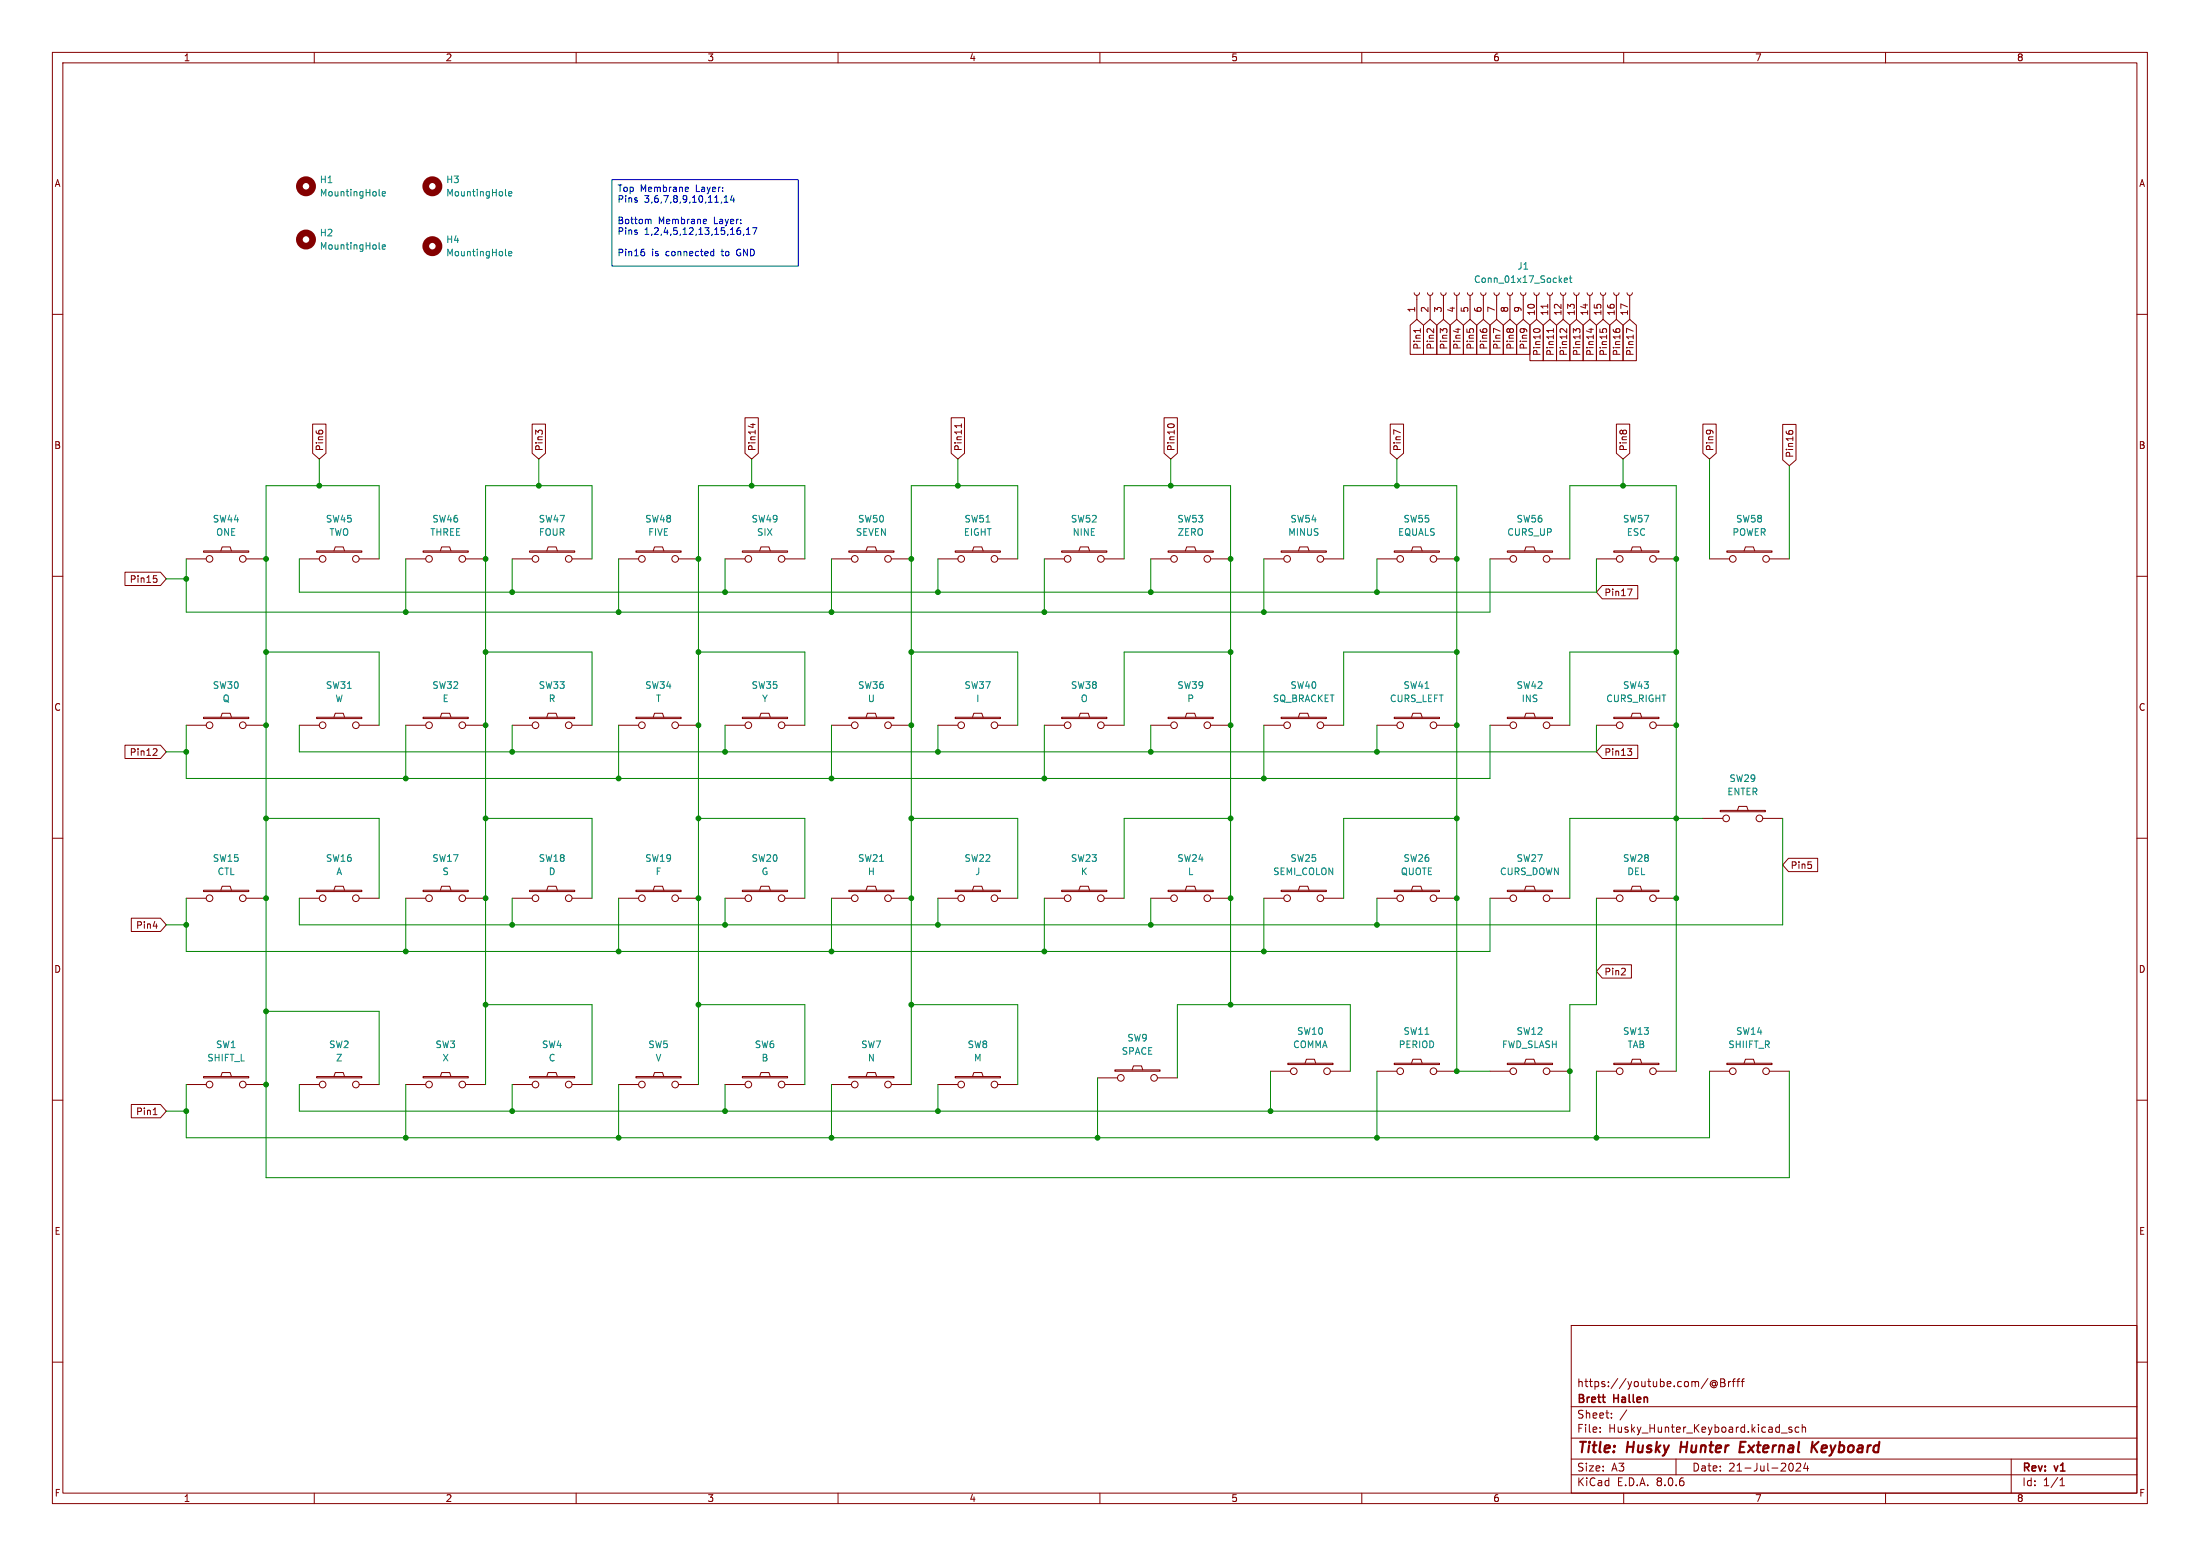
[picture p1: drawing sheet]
<svg xmlns="http://www.w3.org/2000/svg" width="297mm" height="210mm" viewBox="0 0 297 210" stroke-linecap="round" stroke-linejoin="round" font-family="sans-serif">
<g fill="none" stroke="#840000" stroke-width=".14">
<path d="M7.1 7.1h282.8v195.8h-282.8zM8.5 8.5h280v193h-280zM42.4 7.1v1.4M77.8 7.1v1.4M113.1 7.1v1.4M148.5 7.1v1.4M183.8 7.1v1.4M219.2 7.1v1.4M254.6 7.1v1.4M190.9 39.5l.1 .3 .3 .1 .2-.1 .1-.3M191.3 39.9v3.2M192.7 39.5l.1 .3 .3 .1 .2-.1 .1-.3"/>
<path d="M193.1 39.9v3.2M194.5 39.5l.1 .3 .3 .1 .2-.1 .1-.3M194.9 39.9v3.2M196.3 39.5l.1 .3 .3 .1 .2-.1 .1-.3M196.7 39.9v3.2M198.1 39.5l.1 .3 .3 .1 .2-.1 .1-.3M198.5 39.9v3.2M199.9 39.5l.1 .3 .3 .1 .2-.1 .1-.3M200.3 39.9v3.2M201.7 39.5l.1 .3 .3 .1 .2-.1 .1-.3M202.1 39.9v3.2M203.5 39.5l.1 .3 .2 .1 .3-.1 .1-.3"/>
<path d="M203.8 39.9v3.2M205.3 39.5l.1 .3 .2 .1 .3-.1 .1-.3M205.6 39.9v3.2M207.1 39.5l.1 .3 .2 .1 .3-.1 .1-.3M207.4 39.9v3.2M208.9 39.5l.1 .3 .2 .1 .3-.1 .1-.3M209.2 39.9v3.2M210.7 39.5l.1 .3 .2 .1 .3-.1 .1-.3M211 39.9v3.2M212.5 39.5l.1 .3 .2 .1 .3-.1 .1-.3M212.8 39.9v3.2M214.3 39.5l.1 .3 .2 .1 .3-.1 .1-.3"/>
<path d="M214.6 39.9v3.2M216.1 39.5l.1 .3 .2 .1 .3-.1 .1-.3M216.4 39.9v3.2M217.9 39.5l.1 .3 .2 .1 .3-.1 .1-.3M218.2 39.9v3.2M219.7 39.5l.1 .3 .2 .1 .3-.1 .1-.3M220 39.9v3.2M7.1 42.4h1.4M42.2 57.2h1.8v4l-.9 .8-.9-.8zM43.1 58.1h.4M71.8 57.2h1.8v4l-.9 .8-.9-.8zM100.6 56.4h1.8v4.8l-.9 .8-.9-.8z"/>
<path d="M101.3 57.3h.6M101.6 57.2v.5M128.4 56.4h1.8v4.8l-.9 .8-.9-.8zM129.8 57.2v.5M129.8 57.5h-.9l.2 .1M157.2 56.4h1.7v4.8l-.9 .8-.8-.8zM157.6 57.4a.56 .56 0 0 1 .9 0M187.7 57.2h1.8v4l-.9 .8-.9-.8zM189.1 58.4l-.9-.4v.6M190.4 43.9l.9-.8 .9 .8v3.9h-1.8zM191.7 44.4v.5M192.2 43.9l.9-.8 .9 .8v3.9h-1.8z"/>
<path d="M192.7 44.4h.3M193.5 44.4v.5M194 43.9l.9-.8 .9 .8v3.9h-1.8zM195.8 43.9l.9-.8 .9 .8v3.9h-1.8zM196.8 44.3v.6M197.6 43.9l.9-.8 .9 .8v3.9h-1.8zM198.5 44.4h.3M199.4 43.9l.9-.8 .9 .8v3.9h-1.8zM200.3 44.4h.3M201.2 43.9l.9-.8 .8 .8v3.9h-1.7zM202.5 44.7l-.9-.4v.6M202.9 43.9l.9-.8 .9 .8v3.9h-1.8z"/>
<path d="M203.5 44.4h.2M203.9 44.4h.3M204.7 43.9l.9-.8 .9 .8v3.9h-1.8zM205.3 44.4h.6M205.6 44.4h.1M206.5 43.9l.9-.8 .9 .8v4.8h-1.8zM207 44.6a.56 .56 0 0 1 .9 0M208.3 43.9l.9-.8 .9 .8v4.8h-1.8zM208.9 41.1v.5M209.7 44.4v.5M209.7 44.6h-.9l.2 .2M210.1 43.9l.9-.8 .9 .8v4.8h-1.8z"/>
<path d="M211.5 44.4v.5l-.6-.5h-.3v.3M211.9 43.9l.9-.8 .9 .8v4.8h-1.8zM212.7 44.5l.2-.1h.2l.2 .1M212.7 44.7l-.3-.3v.5M213.7 43.9l.9-.8 .9 .8v4.8h-1.8zM214.5 44.4h.6M214.8 44.3v.6M215.5 43.9l.9-.8 .9 .8v4.8h-1.8zM216 44.4v.4M216.3 44.5l.2-.1h.2l.2 .1M217.3 43.9l.9-.8 .9 .8v4.8h-1.8zM217.8 44.4v.2"/>
<path d="M218.1 44.5l.2-.1h.2l.2 .1M218.2 57.2h1.8v4l-.9 .8-.9-.8zM218.8 58.1h.2M219.1 43.9l.9-.8 .9 .8v4.8h-1.8zM219.2 58.1h.3M220.5 44.7l-.9-.4v.6M229.9 57.2h1.8v4l-.9 .8-.9-.8zM230.4 58.1h.6M230.7 58.1h.1M240.7 57.3h1.8v4.8l-.9 .8-.9-.8zM241.1 58.2v.2M241.5 58.3l.2-.2h.2l.1 .2"/>
<path d="M288.5 42.4h1.4M7.1 77.8h1.4M16.9 77.2h4.8l.8 .9-.8 .9h-4.8zM20.7 77.7h.5M21 78l.2 .2v.2l-.2 .2M25.1 75.4h2.7M27.5 74.4h6.1v.1h-6.1zM29.8 74.4l.2-.6h1.1l.2 .6M33.2 75.4h2.7M40.4 75.4h2.7M42.7 74.4h6.2v.1h-6.2zM45.1 74.4l.2-.6h1l.2 .6"/>
<path d="M48.5 75.4h2.7M54.8 75.4h2.7M57.1 74.4h6.1v.1h-6.1zM59.4 74.4l.2-.6h1.1l.2 .6M62.9 75.4h2.7M69.1 75.4h2.7M71.5 74.4h6.1v.1h-6.1zM73.8 74.4l.2-.6h1.1l.2 .6M77.2 75.4h2.7M83.5 75.4h2.7M85.8 74.4h6.2v.1h-6.2zM88.2 74.4l.2-.6h1l.2 .6"/>
<path d="M91.6 75.4h2.7M97.9 75.4h2.7M100.2 74.4h6.1v.1h-6.1zM102.6 74.4l.1-.6h1.1l.2 .6M106 75.4h2.7M112.3 75.4h2.6M114.6 74.4h6.1v.1h-6.1zM116.9 74.4l.2-.6h1.1l.2 .6M120.3 75.4h2.7M126.6 75.4h2.7M129 74.4h6.1v.1h-6.1zM131.3 74.4l.2-.6h1l.2 .6"/>
<path d="M134.7 75.4h2.7M141 75.4h2.7M143.3 74.4h6.1v.1h-6.1zM145.7 74.4l.1-.6h1.1l.2 .6M149.1 75.4h2.7M155.4 75.4h2.6M157.7 74.4h6.1v.1h-6.1zM160 74.4l.2-.6h1.1l.2 .6M163.4 75.4h2.7M170.6 75.4h2.7M173 74.4h6.1v.1h-6.1zM175.3 74.4l.2-.6h1l.2 .6"/>
<path d="M178.7 75.4h2.7M185.9 75.4h2.7M188.2 74.4h6.1v.1h-6.1zM190.6 74.4l.1-.6h1.1l.2 .6M194 75.4h2.7M201.2 75.4h2.6M203.5 74.4h6.1v.1h-6.1zM205.8 74.4l.2-.6h1.1l.2 .6M209.2 75.4h2.7M215.5 75.4h2.7M216.3 79h4.8v1.8h-4.8l-.8-.9zM217.9 74.4h6.1v.1h-6.1z"/>
<path d="M219.7 79.5h.6l-.4 .9M220.2 74.4l.2-.6h1l.2 .6M223.6 75.4h2.7M230.8 75.4h2.7M233.1 74.4h6.1v.1h-6.1zM235.5 74.4l.1-.6h1.1l.2 .6M238.9 75.4h2.7M288.5 77.8h1.4M25.1 97.9h2.7M27.5 96.8h6.1v.2h-6.1zM29.8 96.8l.2-.5h1.1l.2 .5M33.2 97.9h2.7"/>
<path d="M40.4 97.9h2.7M42.7 96.8h6.2v.2h-6.2zM45.1 96.8l.2-.5h1l.2 .5M48.5 97.9h2.7M54.8 97.9h2.7M57.1 96.8h6.1v.2h-6.1zM59.4 96.8l.2-.5h1.1l.2 .5M62.9 97.9h2.7M69.1 97.9h2.7M71.5 96.8h6.1v.2h-6.1zM73.8 96.8l.2-.5h1.1l.2 .5M77.2 97.9h2.7"/>
<path d="M83.5 97.9h2.7M85.8 96.8h6.2v.2h-6.2zM88.2 96.8l.2-.5h1l.2 .5M91.6 97.9h2.7M97.9 97.9h2.7M100.2 96.8h6.1v.2h-6.1zM102.6 96.8l.1-.5h1.1l.2 .5M106 97.9h2.7M112.3 97.9h2.6M114.6 96.8h6.1v.2h-6.1zM116.9 96.8l.2-.5h1.1l.2 .5M120.3 97.9h2.7"/>
<path d="M126.6 97.9h2.7M129 96.8h6.1v.2h-6.1zM131.3 96.8l.2-.5h1l.2 .5M134.7 97.9h2.7M141 97.9h2.7M143.3 96.8h6.1v.2h-6.1zM145.7 96.8l.1-.5h1.1l.2 .5M149.1 97.9h2.7M155.4 97.9h2.6M157.7 96.8h6.1v.2h-6.1zM160 96.8l.2-.5h1.1l.2 .5M163.4 97.9h2.7"/>
<path d="M170.6 97.9h2.7M173 96.8h6.1v.2h-6.1zM175.3 96.8l.2-.5h1l.2 .5M178.7 97.9h2.7M185.9 97.9h2.7M188.2 96.8h6.1v.2h-6.1zM190.6 96.8l.1-.5h1.1l.2 .5M194 97.9h2.7M201.2 97.9h2.6M203.5 96.8h6.1v.2h-6.1zM205.8 96.8l.2-.5h1.1l.2 .5M209.2 97.9h2.7"/>
<path d="M215.5 97.9h2.7M217.9 96.8h6.1v.2h-6.1zM220.2 96.8l.2-.5h1l.2 .5M223.6 97.9h2.7M7.1 113.1h1.4M16.9 100.6h4.8l.8 .9-.8 .9h-4.8zM20.8 101.1h.3l.1 .2-.6 .6h.6M216.3 100.6h4.8v1.8h-4.8l-.8-.9zM219.7 101.1h.6l-.3 .3M220.1 101.4l.2 .2v.2l-.2 .1M229.9 110.5h2.7M232.2 109.4h6.1v.2h-6.1z"/>
<path d="M234.6 109.4l.1-.6h1.1l.2 .6M238 110.5h2.7M241.5 115.8h3.9v1.8h-3.9l-.8-.9zM244.5 116.7v.4M288.5 113.1h1.4M17.7 123.9h4l.8 .9-.8 .9h-4zM20.7 125h.5M25.1 121.2h2.7M27.5 120.2h6.1v.1h-6.1zM29.8 120.2l.2-.6h1.1l.2 .6M33.2 121.2h2.7M40.4 121.2h2.7"/>
<path d="M42.7 120.2h6.2v.1h-6.2zM45.1 120.2l.2-.6h1l.2 .6M48.5 121.2h2.7M54.8 121.2h2.7M57.1 120.2h6.1v.1h-6.1zM59.4 120.2l.2-.6h1.1l.2 .6M62.9 121.2h2.7M69.1 121.2h2.7M71.5 120.2h6.1v.1h-6.1zM73.8 120.2l.2-.6h1.1l.2 .6M77.2 121.2h2.7M83.5 121.2h2.7"/>
<path d="M85.8 120.2h6.2v.1h-6.2zM88.2 120.2l.2-.6h1l.2 .6M91.6 121.2h2.7M97.9 121.2h2.7M100.2 120.2h6.1v.1h-6.1zM102.6 120.2l.1-.6h1.1l.2 .6M106 121.2h2.7M112.3 121.2h2.6M114.6 120.2h6.1v.1h-6.1zM116.9 120.2l.2-.6h1.1l.2 .6M120.3 121.2h2.7M126.6 121.2h2.7"/>
<path d="M129 120.2h6.1v.1h-6.1zM131.3 120.2l.2-.6h1l.2 .6M134.7 121.2h2.7M141 121.2h2.7M143.3 120.2h6.1v.1h-6.1zM145.7 120.2l.1-.6h1.1l.2 .6M149.1 121.2h2.7M155.4 121.2h2.6M157.7 120.2h6.1v.1h-6.1zM160 120.2l.2-.6h1.1l.2 .6M163.4 121.2h2.7M170.6 121.2h2.7"/>
<path d="M173 120.2h6.1v.1h-6.1zM175.3 120.2l.2-.6h1l.2 .6M178.7 121.2h2.7M185.9 121.2h2.7M188.2 120.2h6.1v.1h-6.1zM190.6 120.2l.1-.6h1.1l.2 .6M194 121.2h2.7M201.2 121.2h2.6M203.5 120.2h6.1v.1h-6.1zM205.8 120.2l.2-.6h1.1l.2 .6M209.2 121.2h2.7M215.5 121.2h2.7"/>
<path d="M216.3 130.2h3.9v1.8h-3.9l-.8-.9zM217.9 120.2h6.1v.1h-6.1zM218.9 131.6h.5M219.4 130.8v.3M220.2 120.2l.2-.6h1l.2 .6M223.6 121.2h2.7M7.1 148.5h1.4M17.7 149.1h4l.8 .9-.8 .9h-4zM20.7 150.4h.5M25.1 146.4h2.7M27.5 145.3h6.1v.2h-6.1zM29.8 145.3l.2-.5h1.1l.2 .5"/>
<path d="M33.2 146.4h2.7M40.4 146.4h2.7M42.7 145.3h6.2v.2h-6.2zM45.1 145.3l.2-.5h1l.2 .5M48.5 146.4h2.7M54.8 146.4h2.7M57.1 145.3h6.1v.2h-6.1zM59.4 145.3l.2-.5h1.1l.2 .5M62.9 146.4h2.7M69.1 146.4h2.7M71.5 145.3h6.1v.2h-6.1zM73.8 145.3l.2-.5h1.1l.2 .5"/>
<path d="M77.2 146.4h2.7M83.5 146.4h2.7M85.8 145.3h6.2v.2h-6.2zM88.2 145.3l.2-.5h1l.2 .5M91.6 146.4h2.7M97.9 146.4h2.7M100.2 145.3h6.1v.2h-6.1zM102.6 145.3l.1-.5h1.1l.2 .5M106 146.4h2.7M112.3 146.4h2.6M114.6 145.3h6.1v.2h-6.1zM116.9 145.3l.2-.5h1.1l.2 .5"/>
<path d="M120.3 146.4h2.7M126.6 146.4h2.7M129 145.3h6.1v.2h-6.1zM131.3 145.3l.2-.5h1l.2 .5M134.7 146.4h2.7M148.2 145.5h2.7M150.5 144.4h6.1v.2h-6.1zM152.8 144.4l.2-.5h1.1l.2 .5M156.3 145.5h2.6M171.5 144.6h2.7M173.9 143.5h6.1v.2h-6.1zM176.2 143.5l.2-.5h1l.2 .5"/>
<path d="M179.6 144.6h2.7M185.9 144.6h2.7M188.2 143.5h6.1v.2h-6.1zM190.6 143.5l.1-.5h1.1l.2 .5M194 144.6h2.7M201.2 144.6h2.6M203.5 143.5h6.1v.2h-6.1zM205.8 143.5l.2-.5h1.1l.2 .5M209.2 144.6h2.7M215.5 144.6h2.7M217.9 143.5h6.1v.2h-6.1zM220.2 143.5l.2-.5h1l.2 .5"/>
<path d="M223.6 144.6h2.7M230.8 144.6h2.7M233.1 143.5h6.1v.2h-6.1zM235.5 143.5l.1-.5h1.1l.2 .5M238.9 144.6h2.7M288.5 148.5h1.4M212.1 178.9h76.4v22.6h-76.4zM7.1 183.8h1.4M212.1 199h76.4M212.1 196.9h76.4M212.1 194.1h76.4M212.1 189.9h76.4"/>
<path d="M216 193.2v.1M216 192.7v.1M217.5 191.3v.1M217.5 190.7v.1M219.6 190.3l-.9 1.4M226.3 196.9v2.1M231.6 186.7a.25 .25 0 0 0-.4-.1 .25 .25 0 0 0 0 .4 .25 .25 0 0 0 .4 0M231.6 186.6v.4M231.6 187h.1a.45 .45 0 0 0-.1-.7 .45 .45 0 0 0-.7 .3 .5 .5 0 0 0 .2 .6 .5 .5 0 0 0 .6 0M232.3 186.1h.3l.2 .1v.2l-.2 .2a.28 .28 0 0 1 .3 .3 .28 .28 0 0 1-.2 .3h-.4zM232.3 186.6h.3M233.4 186.5v.7"/>
<path d="M233.7 186.5h-.2l-.1 .2M233.9 186.5h.4M234.3 186.1l-.3 .1v1M234.5 186.5h.4M234.9 186.1l-.3 .1v1M235.1 186.5h.4M235.5 186.1l-.3 .1v1M240.5 193.4h.8M241.6 197.6l.1-.1a.57 .57 0 0 1 .4 .5 .57 .57 0 0 1-.4 .5l-.1-.1M241.9 192.7l-.3-.1-.1 .2v.1l.4 .1v.3h-.4M242.5 197.6l.4-.1 .1 .1 .1 .2-.7 .7h.7M242.8 192.7l-.3-.1-.2 .2 .1 .5h.4"/>
<path d="M243.3 192.7l.2-.1 .2 .1 .1 .6M243.3 192.2v1.1M243.8 197.4l-.3 .8h.7M244 197.8v.7M271.5 196.9v4.6M278.1 199.8l.3-.3v1M288.5 183.8h1.4M42.4 201.5v1.4M77.8 201.5v1.4M113.1 201.5v1.4M148.5 201.5v1.4M183.8 201.5v1.4"/>
<path d="M219.2 201.5v1.4M254.6 201.5v1.4M278.1 200.5h.6"/>
<circle cx="28.3" cy="75.4" r=".45"/>
<circle cx="32.8" cy="75.4" r=".45"/>
<circle cx="43.6" cy="75.4" r=".45"/>
<circle cx="48" cy="75.4" r=".45"/>
<circle cx="57.9" cy="75.4" r=".45"/>
<circle cx="62.4" cy="75.4" r=".45"/>
<circle cx="72.3" cy="75.4" r=".45"/>
<circle cx="76.8" cy="75.4" r=".45"/>
<circle cx="86.7" cy="75.4" r=".45"/>
<circle cx="91.1" cy="75.4" r=".45"/>
<circle cx="101" cy="75.4" r=".45"/>
<circle cx="105.5" cy="75.4" r=".45"/>
<circle cx="115.4" cy="75.4" r=".45"/>
<circle cx="119.9" cy="75.4" r=".45"/>
<circle cx="129.8" cy="75.4" r=".45"/>
<circle cx="134.3" cy="75.4" r=".45"/>
<circle cx="144.1" cy="75.4" r=".45"/>
<circle cx="148.6" cy="75.4" r=".45"/>
<circle cx="158.5" cy="75.4" r=".45"/>
<circle cx="163" cy="75.4" r=".45"/>
<circle cx="173.8" cy="75.4" r=".45"/>
<circle cx="178.3" cy="75.4" r=".45"/>
<circle cx="189" cy="75.4" r=".45"/>
<circle cx="193.5" cy="75.4" r=".45"/>
<circle cx="204.3" cy="75.4" r=".45"/>
<circle cx="208.8" cy="75.4" r=".45"/>
<circle cx="218.7" cy="75.4" r=".45"/>
<circle cx="223.2" cy="75.4" r=".45"/>
<circle cx="233.9" cy="75.4" r=".45"/>
<circle cx="238.4" cy="75.4" r=".45"/>
<circle cx="28.3" cy="97.9" r=".45"/>
<circle cx="32.8" cy="97.9" r=".45"/>
<circle cx="43.6" cy="97.9" r=".45"/>
<circle cx="48" cy="97.9" r=".45"/>
<circle cx="57.9" cy="97.9" r=".45"/>
<circle cx="62.4" cy="97.9" r=".45"/>
<circle cx="72.3" cy="97.9" r=".45"/>
<circle cx="76.8" cy="97.9" r=".45"/>
<circle cx="86.7" cy="97.9" r=".45"/>
<circle cx="91.1" cy="97.9" r=".45"/>
<circle cx="101" cy="97.9" r=".45"/>
<circle cx="105.5" cy="97.9" r=".45"/>
<circle cx="115.4" cy="97.9" r=".45"/>
<circle cx="119.9" cy="97.9" r=".45"/>
<circle cx="129.8" cy="97.9" r=".45"/>
<circle cx="134.3" cy="97.9" r=".45"/>
<circle cx="144.1" cy="97.9" r=".45"/>
<circle cx="148.6" cy="97.9" r=".45"/>
<circle cx="158.5" cy="97.9" r=".45"/>
<circle cx="163" cy="97.9" r=".45"/>
<circle cx="173.8" cy="97.9" r=".45"/>
<circle cx="178.3" cy="97.9" r=".45"/>
<circle cx="189" cy="97.9" r=".45"/>
<circle cx="193.5" cy="97.9" r=".45"/>
<circle cx="204.3" cy="97.9" r=".45"/>
<circle cx="208.8" cy="97.9" r=".45"/>
<circle cx="218.7" cy="97.9" r=".45"/>
<circle cx="223.2" cy="97.9" r=".45"/>
<circle cx="233" cy="110.5" r=".45"/>
<circle cx="237.5" cy="110.5" r=".45"/>
<circle cx="28.3" cy="121.2" r=".45"/>
<circle cx="32.8" cy="121.2" r=".45"/>
<circle cx="43.6" cy="121.2" r=".45"/>
<circle cx="48" cy="121.2" r=".45"/>
<circle cx="57.9" cy="121.2" r=".45"/>
<circle cx="62.4" cy="121.2" r=".45"/>
<circle cx="72.3" cy="121.2" r=".45"/>
<circle cx="76.8" cy="121.2" r=".45"/>
<circle cx="86.7" cy="121.2" r=".45"/>
<circle cx="91.1" cy="121.2" r=".45"/>
<circle cx="101" cy="121.2" r=".45"/>
<circle cx="105.5" cy="121.2" r=".45"/>
<circle cx="115.4" cy="121.2" r=".45"/>
<circle cx="119.9" cy="121.2" r=".45"/>
<circle cx="129.8" cy="121.2" r=".45"/>
<circle cx="134.3" cy="121.2" r=".45"/>
<circle cx="144.1" cy="121.2" r=".45"/>
<circle cx="148.6" cy="121.2" r=".45"/>
<circle cx="158.5" cy="121.2" r=".45"/>
<circle cx="163" cy="121.2" r=".45"/>
<circle cx="173.8" cy="121.2" r=".45"/>
<circle cx="178.3" cy="121.2" r=".45"/>
<circle cx="189" cy="121.2" r=".45"/>
<circle cx="193.5" cy="121.2" r=".45"/>
<circle cx="204.3" cy="121.2" r=".45"/>
<circle cx="208.8" cy="121.2" r=".45"/>
<circle cx="218.7" cy="121.2" r=".45"/>
<circle cx="223.2" cy="121.2" r=".45"/>
<circle cx="28.3" cy="146.4" r=".45"/>
<circle cx="32.8" cy="146.4" r=".45"/>
<circle cx="43.6" cy="146.4" r=".45"/>
<circle cx="48" cy="146.4" r=".45"/>
<circle cx="57.9" cy="146.4" r=".45"/>
<circle cx="62.4" cy="146.4" r=".45"/>
<circle cx="72.3" cy="146.4" r=".45"/>
<circle cx="76.8" cy="146.4" r=".45"/>
<circle cx="86.7" cy="146.4" r=".45"/>
<circle cx="91.1" cy="146.4" r=".45"/>
<circle cx="101" cy="146.4" r=".45"/>
<circle cx="105.5" cy="146.4" r=".45"/>
<circle cx="115.4" cy="146.4" r=".45"/>
<circle cx="119.9" cy="146.4" r=".45"/>
<circle cx="129.8" cy="146.4" r=".45"/>
<circle cx="134.3" cy="146.4" r=".45"/>
<circle cx="151.3" cy="145.5" r=".45"/>
<circle cx="155.8" cy="145.5" r=".45"/>
<circle cx="174.7" cy="144.6" r=".45"/>
<circle cx="179.2" cy="144.6" r=".45"/>
<circle cx="189" cy="144.6" r=".45"/>
<circle cx="193.5" cy="144.6" r=".45"/>
<circle cx="204.3" cy="144.6" r=".45"/>
<circle cx="208.8" cy="144.6" r=".45"/>
<circle cx="218.7" cy="144.6" r=".45"/>
<circle cx="223.2" cy="144.6" r=".45"/>
<circle cx="233.9" cy="144.6" r=".45"/>
<circle cx="238.4" cy="144.6" r=".45"/>
</g>
<path d="M227 194.6l-.2 1.4M234.9 195.3h.5M235.7 194.6h-.7l-.2 1.4h.7M244.7 194.6l-.2 1.4M244.8 195.2l.5 .8M245.5 194.6l-.9 .8" fill="none" stroke="#840000" stroke-width=".28"/>
<path d="M51.2 26.3l.1 .2M51.2 33.5l.1 .1M51.6 26.2l.4-.1v-.2h-.3l-.1 .1v.4h.4M51.6 33.3h.4v-.2l-.3-.1-.1 .2v.4h.4M68.2 26.3l.2 .2M68.2 34.4l.2 .1M68.7 26.2l.4-.1v-.2h-.3l-.1 .1v.4h.4M68.7 34.2l.4-.1v-.1l-.3-.1-.1 .2v.4h.4M211.2 37.8l.4-.1v-.1l-.3-.1-.1 .2v.4h.4M211.9 37.5h.3M212 37.2v.8l.2 .1" fill="none" stroke="#008484" stroke-width=".14"/>
<g fill="none" stroke="#840000" stroke-width=".9">
<circle cx="41.3" cy="25.1" r=".9"/>
<circle cx="41.3" cy="32.3" r=".9"/>
<circle cx="58.4" cy="25.1" r=".9"/>
<circle cx="58.4" cy="33.2" r=".9"/>
</g>
<g fill="none" stroke="#0000c2" stroke-width=".14">
<path d="M82.6 24.2h25.2v11.7h-25.2zM86.8 33.6h.2M86.9 34l.1 .1v.3l-.1 .1M87.6 29.6h.3v.6M92.6 25.3h.3v.2l-.4 .1M92.9 25.8l-.3 .1M95.1 29.6h.2l.1 .2-.5 .1M95.3 30.1l-.2 .1M96 34.5h.4M96 34h.4M96.4 33.6v.9M97.8 27.3h.5"/>
<path d="M97.8 26.7l.2-.3v.9M98.8 26.4l-.2 .6h.6M99.1 26.7v.6M100 31.2v.3l-.2 .1M100.4 31.6l-.1 .2M100.8 31.6h.5M100.8 31l.2-.3v.9M101.6 30.7h.6l-.4 .9"/>
</g>
<g fill="none" stroke="#008400" stroke-width=".14">
<path d="M22.5 78.1h2.6M25.1 75.4v7.2h176.1v-7.2M40.4 75.4v4.5h175.1v-4.5M43.1 62v3.6M51.2 75.4v-9.8h-15.3v93.3h205.7v-14.3M54.8 75.4v7.2M69.1 75.4v4.5M72.7 62v3.6M79.9 75.4v-9.8h-14.3v80.8M83.5 75.4v7.2M97.9 75.4v4.5M101.5 62v3.6"/>
<path d="M108.7 75.4v-9.8h-14.4v80.8M112.3 75.4v7.2M126.6 75.4v4.5M129.3 62v3.6M137.4 75.4v-9.8h-14.4v80.8M141 75.4v7.2M151.8 75.4v-9.8h14.3v70M155.4 75.4v4.5M158 62v3.6M170.6 75.4v7.2M181.4 75.4v-9.8h15.3v79h4.5M185.9 75.4v4.5"/>
<path d="M188.6 62v3.6M211.9 75.4v-9.8h14.4v79M219.1 62v3.6M230.8 62v13.4M241.6 62.9v12.5M25.1 97.9v7.2h176.1v-7.2M35.9 88h15.3v9.9M40.4 97.9v3.6h175.1v-3.6M54.8 97.9v7.2M65.6 88h14.3v9.9M69.1 97.9v3.6M83.5 97.9v7.2"/>
<path d="M94.3 88h14.4v9.9M97.9 97.9v3.6M112.3 97.9v7.2M123 88h14.4v9.9M126.6 97.9v3.6M141 97.9v7.2M155.4 97.9v3.6M166.1 88h-14.3v9.9M170.6 97.9v7.2M185.9 97.9v3.6M196.7 88h-15.3v9.9M226.3 88h-14.4v9.9"/>
<path d="M22.5 101.5h2.6M35.9 110.5h15.3v10.7M65.6 110.5h14.3v10.7M94.3 110.5h14.4v10.7M123 110.5h14.4v10.7M166.1 110.5h-14.3v10.7M196.7 110.5h-15.3v10.7M229.9 110.5h-18v10.7M240.7 110.5v14.3h-200.3v-3.6M22.5 124.8h2.6M25.1 121.2v7.2h176.1v-7.2M35.9 136.5h15.3v9.9"/>
<path d="M54.8 121.2v7.2M65.6 135.6h14.3v10.8M69.1 121.2v3.6M83.5 121.2v7.2M94.3 135.6h14.4v10.8M97.9 121.2v3.6M112.3 121.2v7.2M123 135.6h14.4v10.8M126.6 121.2v3.6M141 121.2v7.2M155.4 121.2v3.6M170.6 121.2v7.2"/>
<path d="M185.9 121.2v3.6M215.5 121.2v14.4h-3.6v14.4h-171.5v-3.6M22.5 150h2.6M54.8 146.4v7.2M69.1 146.4v3.6M83.5 146.4v7.2M97.9 146.4v3.6M112.3 146.4v7.2M126.6 146.4v3.6M148.2 145.5v8.1M171.5 144.6v5.4M182.3 144.6v-9h-23.4v9.9"/>
<path d="M185.9 144.6v9M215.5 144.6v9M230.8 144.6v9h-205.7v-7.2"/>
</g>
<g fill="#008400" stroke="#008400" stroke-width=".14">
<circle cx="25.1" cy="78.1" r=".32"/>
<circle cx="35.9" cy="88" r=".32"/>
<circle cx="35.9" cy="97.9" r=".32"/>
<circle cx="25.1" cy="101.5" r=".32"/>
<circle cx="65.6" cy="97.9" r=".32"/>
<circle cx="54.8" cy="105.1" r=".32"/>
<circle cx="54.8" cy="128.4" r=".32"/>
<circle cx="35.9" cy="146.4" r=".32"/>
<circle cx="25.1" cy="150" r=".32"/>
<circle cx="35.9" cy="121.2" r=".32"/>
<circle cx="35.9" cy="110.5" r=".32"/>
<circle cx="54.8" cy="153.6" r=".32"/>
<circle cx="35.9" cy="136.5" r=".32"/>
<circle cx="25.1" cy="124.8" r=".32"/>
<circle cx="69.1" cy="79.9" r=".32"/>
<circle cx="83.5" cy="82.6" r=".32"/>
<circle cx="72.7" cy="65.6" r=".32"/>
<circle cx="112.3" cy="82.6" r=".32"/>
<circle cx="123" cy="75.4" r=".32"/>
<circle cx="123" cy="88" r=".32"/>
<circle cx="97.9" cy="101.5" r=".32"/>
<circle cx="94.3" cy="75.4" r=".32"/>
<circle cx="97.9" cy="79.9" r=".32"/>
<circle cx="112.3" cy="105.1" r=".32"/>
<circle cx="123" cy="97.9" r=".32"/>
<circle cx="123" cy="110.5" r=".32"/>
<circle cx="94.3" cy="110.5" r=".32"/>
<circle cx="69.1" cy="101.5" r=".32"/>
<circle cx="94.3" cy="88" r=".32"/>
<circle cx="94.3" cy="97.9" r=".32"/>
<circle cx="101.5" cy="65.6" r=".32"/>
<circle cx="112.3" cy="128.4" r=".32"/>
<circle cx="123" cy="121.2" r=".32"/>
<circle cx="123" cy="135.6" r=".32"/>
<circle cx="65.6" cy="110.5" r=".32"/>
<circle cx="65.6" cy="121.2" r=".32"/>
<circle cx="97.9" cy="124.8" r=".32"/>
<circle cx="94.3" cy="121.2" r=".32"/>
<circle cx="97.9" cy="150" r=".32"/>
<circle cx="112.3" cy="153.6" r=".32"/>
<circle cx="126.6" cy="150" r=".32"/>
<circle cx="83.5" cy="105.1" r=".32"/>
<circle cx="94.3" cy="135.6" r=".32"/>
<circle cx="83.5" cy="128.4" r=".32"/>
<circle cx="69.1" cy="124.8" r=".32"/>
<circle cx="65.6" cy="88" r=".32"/>
<circle cx="54.8" cy="82.6" r=".32"/>
<circle cx="43.1" cy="65.6" r=".32"/>
<circle cx="35.9" cy="75.4" r=".32"/>
<circle cx="65.6" cy="75.4" r=".32"/>
<circle cx="83.5" cy="153.6" r=".32"/>
<circle cx="69.1" cy="150" r=".32"/>
<circle cx="65.6" cy="135.6" r=".32"/>
<circle cx="185.9" cy="101.5" r=".32"/>
<circle cx="166.1" cy="97.9" r=".32"/>
<circle cx="188.6" cy="65.6" r=".32"/>
<circle cx="185.9" cy="79.9" r=".32"/>
<circle cx="158" cy="65.6" r=".32"/>
<circle cx="155.4" cy="79.9" r=".32"/>
<circle cx="129.3" cy="65.6" r=".32"/>
<circle cx="170.6" cy="82.6" r=".32"/>
<circle cx="166.1" cy="88" r=".32"/>
<circle cx="126.6" cy="79.9" r=".32"/>
<circle cx="166.1" cy="75.4" r=".32"/>
<circle cx="166.1" cy="110.5" r=".32"/>
<circle cx="185.9" cy="124.8" r=".32"/>
<circle cx="166.1" cy="121.2" r=".32"/>
<circle cx="170.6" cy="105.1" r=".32"/>
<circle cx="185.9" cy="153.6" r=".32"/>
<circle cx="166.1" cy="135.6" r=".32"/>
<circle cx="170.6" cy="128.4" r=".32"/>
<circle cx="171.5" cy="150" r=".32"/>
<circle cx="148.2" cy="153.6" r=".32"/>
<circle cx="215.5" cy="153.6" r=".32"/>
<circle cx="196.7" cy="144.6" r=".32"/>
<circle cx="211.9" cy="144.6" r=".32"/>
<circle cx="141" cy="82.6" r=".32"/>
<circle cx="126.6" cy="101.5" r=".32"/>
<circle cx="141" cy="105.1" r=".32"/>
<circle cx="141" cy="128.4" r=".32"/>
<circle cx="126.6" cy="124.8" r=".32"/>
<circle cx="155.4" cy="124.8" r=".32"/>
<circle cx="155.4" cy="101.5" r=".32"/>
<circle cx="196.7" cy="121.2" r=".32"/>
<circle cx="196.7" cy="110.5" r=".32"/>
<circle cx="196.7" cy="97.9" r=".32"/>
<circle cx="196.7" cy="88" r=".32"/>
<circle cx="226.3" cy="110.5" r=".32"/>
<circle cx="226.3" cy="121.2" r=".32"/>
<circle cx="226.3" cy="97.9" r=".32"/>
<circle cx="226.3" cy="88" r=".32"/>
<circle cx="226.3" cy="75.4" r=".32"/>
<circle cx="196.7" cy="75.4" r=".32"/>
<circle cx="219.1" cy="65.6" r=".32"/>
</g>
<g font-size="2" fill="#840000">
<text x="212.8" y="196.5">Title:</text>
<text x="219.7" y="196.5">Husky</text>
<text x="227.4" y="196.5">Hunter</text>
<text x="236" y="196.5">External</text>
<text x="246.3" y="196.5">Keyboard</text>
</g>
<g font-size="1.5" fill="#840000">
<text x="212.8" y="191.6">Sheet:</text>
<text x="212.8" y="189.6">Brett</text>
<text x="212.8" y="187.4">https://youtube.com/@Brfff</text>
<text x="217.9" y="189.6">Hallen</text>
<text x="212.8" y="193.5">File:</text>
<text x="217.1" y="193.5">Husky_Hunter_Keyboard.kicad_sch</text>
<text x="212.8" y="200.7">KiCad</text>
<text x="212.8" y="198.7">Size:</text>
<text x="217.5" y="198.7">A3</text>
<text x="218.3" y="200.7">E.D.A.</text>
<text x="223.7" y="200.7">8.0.6</text>
<text x="228.4" y="198.7">Date:</text>
<text x="233.3" y="198.7">21-Jul-2024</text>
<text x="272.9" y="198.9">Rev:</text>
<text x="272.9" y="200.7">Id:</text>
<text x="275.8" y="200.7">1/1</text>
<text x="277.4" y="198.9">v1</text>
</g>
<g font-size="1.3" fill="#840000">
<text x="24.7" y="8.4">1</text>
<text x="60.1" y="8.4">2</text>
<text x="95.5" y="8.4">3</text>
<text x="130.8" y="8.4">4</text>
<text x="166.2" y="8.4">5</text>
<text x="201.5" y="8.4">6</text>
<text x="236.9" y="8.4">7</text>
<text x="272.2" y="8.4">8</text>
<text x="7.3" y="25.4">A</text>
<text x="288.7" y="25.4">A</text>
<text x="191.1" y="42.3" transform="rotate(-90 191.1 42.3)">1</text>
<text x="191.9" y="47.3" transform="rotate(-90 191.9 47.3)">Pin1</text>
<text x="192.9" y="42.3" transform="rotate(-90 192.9 42.3)">2</text>
<text x="193.7" y="47.3" transform="rotate(-90 193.7 47.3)">Pin2</text>
<text x="194.7" y="42.3" transform="rotate(-90 194.7 42.3)">3</text>
<text x="195.5" y="47.3" transform="rotate(-90 195.5 47.3)">Pin3</text>
<text x="196.5" y="42.3" transform="rotate(-90 196.5 42.3)">4</text>
<text x="197.3" y="47.3" transform="rotate(-90 197.3 47.3)">Pin4</text>
<text x="198.3" y="42.3" transform="rotate(-90 198.3 42.3)">5</text>
<text x="199.1" y="47.3" transform="rotate(-90 199.1 47.3)">Pin5</text>
<text x="200.1" y="42.3" transform="rotate(-90 200.1 42.3)">6</text>
<text x="200.9" y="47.3" transform="rotate(-90 200.9 47.3)">Pin6</text>
<text x="201.9" y="42.3" transform="rotate(-90 201.9 42.3)">7</text>
<text x="202.7" y="47.3" transform="rotate(-90 202.7 47.3)">Pin7</text>
<text x="203.7" y="42.3" transform="rotate(-90 203.7 42.3)">8</text>
<text x="204.5" y="47.3" transform="rotate(-90 204.5 47.3)">Pin8</text>
<text x="205.5" y="42.3" transform="rotate(-90 205.5 42.3)">9</text>
<text x="206.3" y="47.3" transform="rotate(-90 206.3 47.3)">Pin9</text>
<text x="207.3" y="42.7" transform="rotate(-90 207.3 42.7)">10</text>
<text x="209.1" y="42.7" transform="rotate(-90 209.1 42.7)">11</text>
<text x="210.9" y="42.7" transform="rotate(-90 210.9 42.7)">12</text>
<text x="212.6" y="42.7" transform="rotate(-90 212.6 42.7)">13</text>
<text x="214.4" y="42.7" transform="rotate(-90 214.4 42.7)">14</text>
<text x="216.2" y="42.7" transform="rotate(-90 216.2 42.7)">15</text>
<text x="218" y="42.7" transform="rotate(-90 218 42.7)">16</text>
<text x="219.8" y="42.7" transform="rotate(-90 219.8 42.7)">17</text>
<text x="208.1" y="48.1" transform="rotate(-90 208.1 48.1)">Pin10</text>
<text x="209.9" y="48.1" transform="rotate(-90 209.9 48.1)">Pin11</text>
<text x="211.7" y="48.1" transform="rotate(-90 211.7 48.1)">Pin12</text>
<text x="213.5" y="48.1" transform="rotate(-90 213.5 48.1)">Pin13</text>
<text x="215.3" y="48.1" transform="rotate(-90 215.3 48.1)">Pin14</text>
<text x="217.1" y="48.1" transform="rotate(-90 217.1 48.1)">Pin15</text>
<text x="218.9" y="48.1" transform="rotate(-90 218.9 48.1)">Pin16</text>
<text x="220.7" y="48.1" transform="rotate(-90 220.7 48.1)">Pin17</text>
<text x="7.2" y="60.7">B</text>
<text x="43.8" y="61" transform="rotate(-90 43.8 61)">Pin6</text>
<text x="73.4" y="61" transform="rotate(-90 73.4 61)">Pin3</text>
<text x="102.1" y="61" transform="rotate(-90 102.1 61)">Pin14</text>
<text x="130" y="61" transform="rotate(-90 130 61)">Pin11</text>
<text x="158.7" y="61" transform="rotate(-90 158.7 61)">Pin10</text>
<text x="189.3" y="61" transform="rotate(-90 189.3 61)">Pin7</text>
<text x="219.8" y="61" transform="rotate(-90 219.8 61)">Pin8</text>
<text x="231.5" y="61" transform="rotate(-90 231.5 61)">Pin9</text>
<text x="242.2" y="61.9" transform="rotate(-90 242.2 61.9)">Pin16</text>
<text x="288.7" y="60.7">B</text>
<text x="17.4" y="78.8">Pin15</text>
<text x="216.5" y="80.6">Pin17</text>
<text x="7.2" y="96.1">C</text>
<text x="288.7" y="96.1">C</text>
<text x="17.4" y="102.1">Pin12</text>
<text x="216.5" y="102.1">Pin13</text>
<text x="241.7" y="117.4">Pin5</text>
<text x="18.3" y="125.5">Pin4</text>
<text x="7.2" y="131.4">D</text>
<text x="216.5" y="131.8">Pin2</text>
<text x="288.7" y="131.4">D</text>
<text x="18.3" y="150.6">Pin1</text>
<text x="7.3" y="166.8">E</text>
<text x="288.7" y="166.8">E</text>
<text x="7.3" y="202.1">F</text>
<text x="24.7" y="202.9">1</text>
<text x="60.1" y="202.9">2</text>
<text x="95.5" y="202.9">3</text>
<text x="130.8" y="202.9">4</text>
<text x="166.2" y="202.9">5</text>
<text x="201.5" y="202.9">6</text>
<text x="236.9" y="202.9">7</text>
<text x="272.2" y="202.9">8</text>
<text x="288.7" y="202.1">F</text>
</g>
<g font-size="1.3" fill="#008484">
<text x="43.1" y="24.9">H1</text>
<text x="43.1" y="26.7">MountingHole</text>
<text x="60.2" y="24.9">H3</text>
<text x="60.2" y="26.7">MountingHole</text>
<text x="43.1" y="32">H2</text>
<text x="43.1" y="33.8">MountingHole</text>
<text x="60.2" y="32.9">H4</text>
<text x="60.2" y="34.7">MountingHole</text>
<text x="198.9" y="38.3">Conn_01x17_Socket</text>
<text x="204.8" y="36.5">J1</text>
<text x="28.7" y="70.7">SW44</text>
<text x="43.9" y="70.7">SW45</text>
<text x="58.3" y="70.7">SW46</text>
<text x="72.7" y="70.7">SW47</text>
<text x="87" y="70.7">SW48</text>
<text x="101.4" y="70.7">SW49</text>
<text x="115.8" y="70.7">SW50</text>
<text x="130.1" y="70.7">SW51</text>
<text x="144.5" y="70.7">SW52</text>
<text x="158.9" y="70.7">SW53</text>
<text x="174.1" y="70.7">SW54</text>
<text x="189.4" y="70.7">SW55</text>
<text x="204.7" y="70.7">SW56</text>
<text x="219" y="70.7">SW57</text>
<text x="234.3" y="70.7">SW58</text>
<text x="29.1" y="72.5">ONE</text>
<text x="44.4" y="72.5">TWO</text>
<text x="58" y="72.5">THREE</text>
<text x="72.7" y="72.5">FOUR</text>
<text x="87.4" y="72.5">FIVE</text>
<text x="102.1" y="72.5">SIX</text>
<text x="115.5" y="72.5">SEVEN</text>
<text x="130.1" y="72.5">EIGHT</text>
<text x="144.7" y="72.5">NINE</text>
<text x="158.9" y="72.5">ZERO</text>
<text x="173.8" y="72.5">MINUS</text>
<text x="188.7" y="72.5">EQUALS</text>
<text x="203.4" y="72.5">CURS_UP</text>
<text x="219.6" y="72.5">ESC</text>
<text x="233.8" y="72.5">POWER</text>
<text x="28.7" y="93.1">SW30</text>
<text x="30" y="94.9">Q</text>
<text x="43.9" y="93.1">SW31</text>
<text x="45.2" y="94.9">W</text>
<text x="58.3" y="93.1">SW32</text>
<text x="59.7" y="94.9">E</text>
<text x="72.7" y="93.1">SW33</text>
<text x="74" y="94.9">R</text>
<text x="87" y="93.1">SW34</text>
<text x="88.5" y="94.9">T</text>
<text x="101.4" y="93.1">SW35</text>
<text x="102.8" y="94.9">Y</text>
<text x="115.8" y="93.1">SW36</text>
<text x="117.1" y="94.9">U</text>
<text x="130.1" y="93.1">SW37</text>
<text x="131.7" y="94.9">I</text>
<text x="144.5" y="93.1">SW38</text>
<text x="145.8" y="94.9">O</text>
<text x="158.9" y="93.1">SW39</text>
<text x="160.2" y="94.9">P</text>
<text x="171.8" y="94.9">SQ_BRACKET</text>
<text x="174.1" y="93.1">SW40</text>
<text x="187.6" y="94.9">CURS_LEFT</text>
<text x="189.4" y="93.1">SW41</text>
<text x="204.7" y="93.1">SW42</text>
<text x="205.4" y="94.9">INS</text>
<text x="216.8" y="94.9">CURS_RIGHT</text>
<text x="219" y="93.1">SW43</text>
<text x="233.1" y="107.5">ENTER</text>
<text x="233.4" y="105.7">SW29</text>
<text x="28.7" y="116.5">SW15</text>
<text x="29.3" y="118.2">CTL</text>
<text x="43.9" y="116.5">SW16</text>
<text x="45.3" y="118.2">A</text>
<text x="58.3" y="116.5">SW17</text>
<text x="59.7" y="118.2">S</text>
<text x="72.7" y="116.5">SW18</text>
<text x="74" y="118.2">D</text>
<text x="87" y="116.5">SW19</text>
<text x="88.4" y="118.2">F</text>
<text x="101.4" y="116.5">SW20</text>
<text x="102.7" y="118.2">G</text>
<text x="115.8" y="116.5">SW21</text>
<text x="117.1" y="118.2">H</text>
<text x="130.1" y="116.5">SW22</text>
<text x="131.6" y="118.2">J</text>
<text x="144.5" y="116.5">SW23</text>
<text x="145.9" y="118.2">K</text>
<text x="158.9" y="116.5">SW24</text>
<text x="160.3" y="118.2">L</text>
<text x="171.8" y="118.2">SEMI_COLON</text>
<text x="174.1" y="116.5">SW25</text>
<text x="189" y="118.2">QUOTE</text>
<text x="189.4" y="116.5">SW26</text>
<text x="202.4" y="118.2">CURS_DOWN</text>
<text x="204.7" y="116.5">SW27</text>
<text x="219" y="116.5">SW28</text>
<text x="219.6" y="118.2">DEL</text>
<text x="27.9" y="143.4">SHIFT_L</text>
<text x="29.1" y="141.6">SW1</text>
<text x="44.4" y="141.6">SW2</text>
<text x="45.3" y="143.4">Z</text>
<text x="58.7" y="141.6">SW3</text>
<text x="59.7" y="143.4">X</text>
<text x="73.1" y="141.6">SW4</text>
<text x="74" y="143.4">C</text>
<text x="87.5" y="141.6">SW5</text>
<text x="88.4" y="143.4">V</text>
<text x="101.8" y="141.6">SW6</text>
<text x="102.7" y="143.4">B</text>
<text x="116.2" y="141.6">SW7</text>
<text x="117.1" y="143.4">N</text>
<text x="130.6" y="141.6">SW8</text>
<text x="131.4" y="143.4">M</text>
<text x="151.4" y="142.5">SPACE</text>
<text x="152.1" y="140.7">SW9</text>
<text x="174.5" y="141.6">COMMA</text>
<text x="175" y="139.8">SW10</text>
<text x="188.8" y="141.6">PERIOD</text>
<text x="189.4" y="139.8">SW11</text>
<text x="202.7" y="141.6">FWD_SLASH</text>
<text x="204.7" y="139.8">SW12</text>
<text x="219" y="139.8">SW13</text>
<text x="219.7" y="141.6">TAB</text>
<text x="233.3" y="141.6">SHIIFT_R</text>
<text x="234.3" y="139.8">SW14</text>
</g>
<g font-size="1.3" fill="#0000c2">
<text x="83.3" y="26.1">Top</text>
<text x="83.3" y="27.6">Pins</text>
<text x="86.4" y="26.1">Membrane</text>
<text x="87" y="27.6">3,6,7,8,9,10,11,14</text>
<text x="94" y="26.1">Layer:</text>
<text x="83.3" y="30.5">Bottom</text>
<text x="83.3" y="31.9">Pins</text>
<text x="83.3" y="34.8">Pin16</text>
<text x="87" y="31.9">1,2,4,5,12,13,15,16,17</text>
<text x="88" y="34.8">is</text>
<text x="88.9" y="30.5">Membrane</text>
<text x="89.9" y="34.8">connected</text>
<text x="96.4" y="30.5">Layer:</text>
<text x="97.6" y="34.8">to</text>
<text x="99.8" y="34.8">GND</text>
</g>
</svg>
